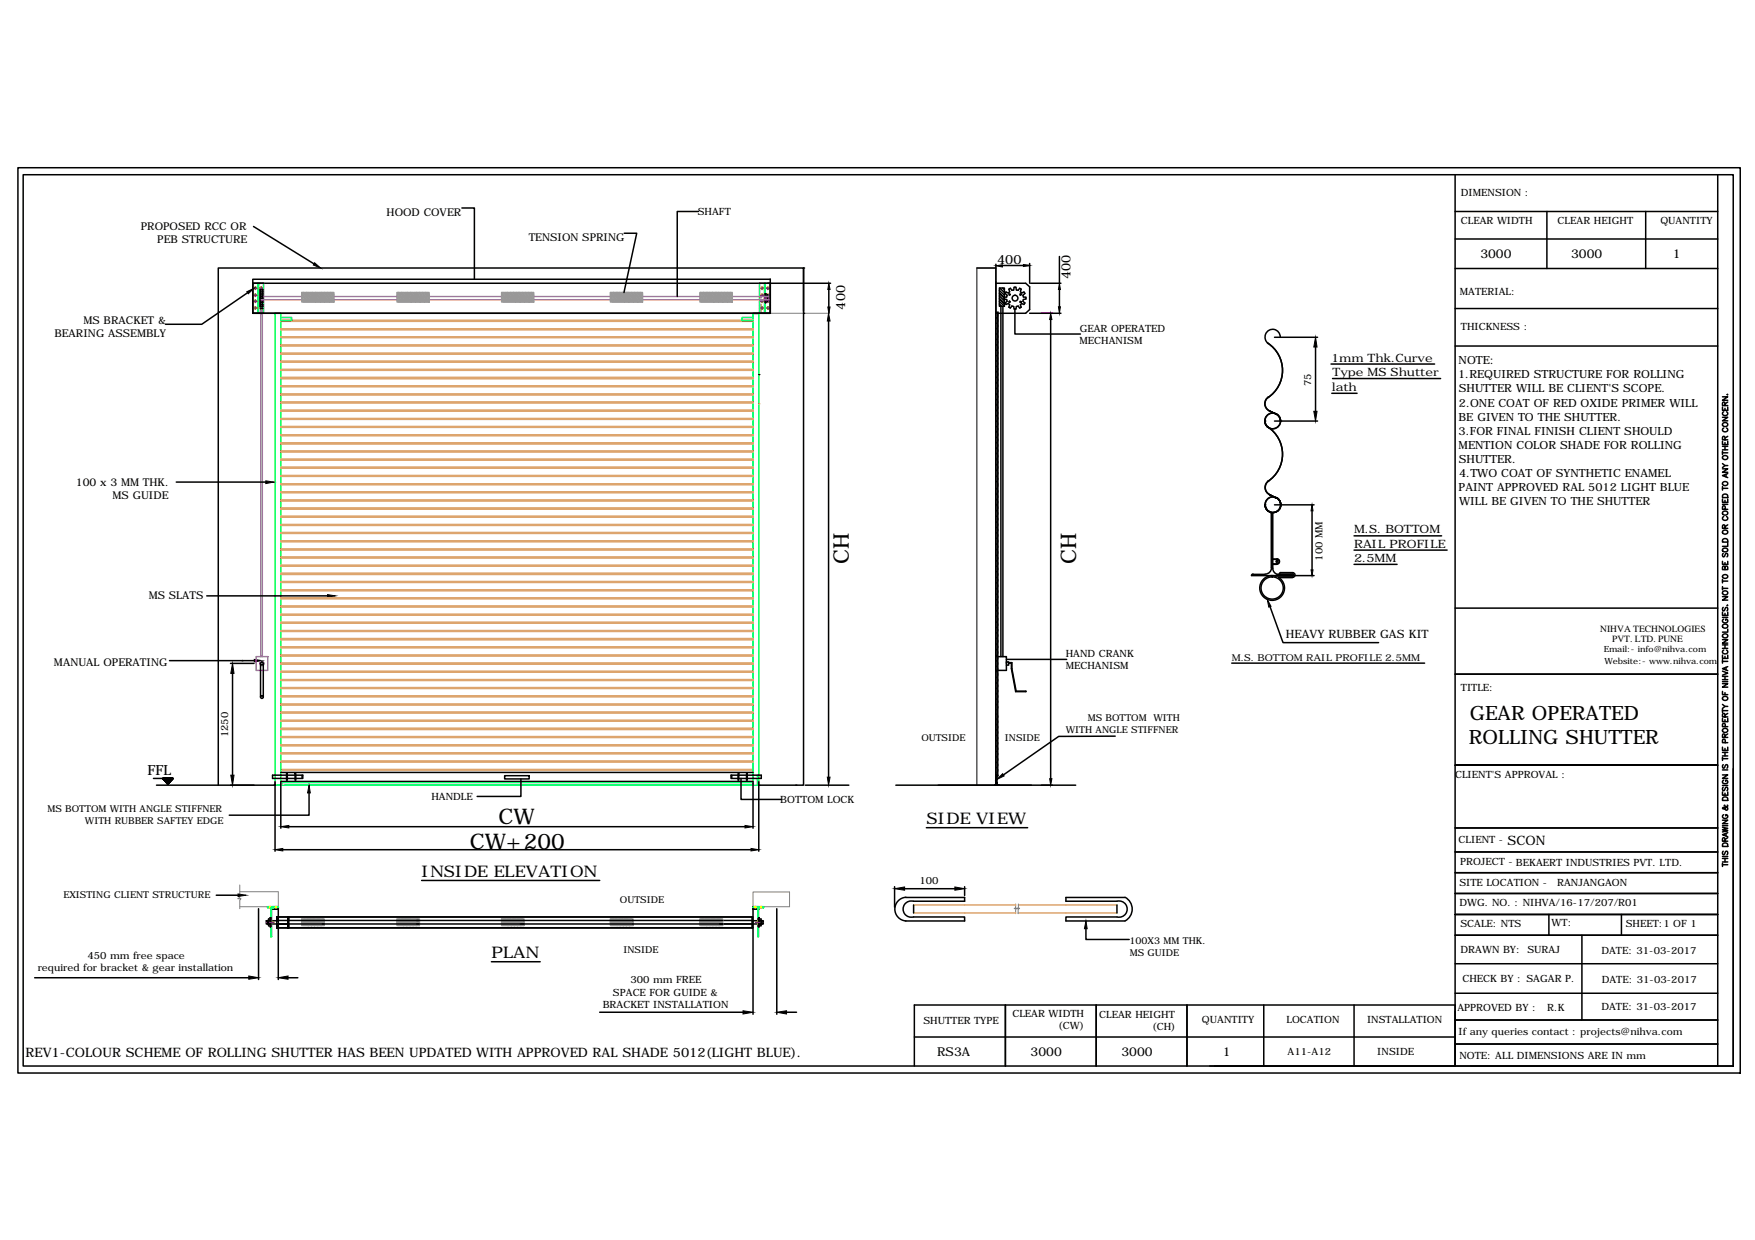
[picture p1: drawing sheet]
<svg xmlns="http://www.w3.org/2000/svg" width="297mm" height="210mm" viewBox="0 0 297 210" stroke-linecap="round" stroke-linejoin="round" font-family="sans-serif">
<!-- layer: 0 -->
<g fill="none" stroke="#dda56e" stroke-width=".25">
<path d="M47.5 59.9h80M47.5 59.8h80M47.5 58.5h80M47.5 58.4h80M47.5 57.1h80M47.5 57h80M47.5 55.8h80M47.5 55.7h80M47.5 54.4h80M47.5 54.3h80M47.5 53h80M47.5 79.2h80"/>
<path d="M47.5 79.1h80M47.5 77.9h80M47.5 77.8h80M47.5 76.5h80M47.5 76.4h80M47.5 75.1h80M47.5 75h80M47.5 73.7h80M47.5 73.6h80M47.5 72.3h80M47.5 72.2h80M47.5 71h80"/>
<path d="M47.5 70.9h80M47.5 69.6h80M47.5 69.5h80M47.5 68.2h80M47.5 68.1h80M47.5 66.8h80M47.5 66.7h80M47.5 65.4h80M47.5 65.3h80M47.5 64.1h80M47.5 63.9h80M47.5 62.7h80"/>
<path d="M47.5 62.6h80M47.5 61.3h80M47.5 61.2h80M128.4 68.4h.1M47.5 100h80M47.5 99.9h80M47.5 98.6h80M47.5 98.5h80M47.5 97.2h80M47.5 97.1h80M47.5 95.8h80M47.5 95.7h80"/>
<path d="M47.5 94.4h80M47.5 94.3h80M47.5 93.1h80M47.5 92.9h80M47.5 91.7h80M47.5 91.6h80M47.5 90.3h80M47.5 90.2h80M47.5 88.9h80M47.5 88.8h80M47.5 87.5h80M47.5 87.4h80"/>
<path d="M47.5 86.2h80M47.5 86h80M47.5 84.8h80M47.5 84.7h80M47.5 83.4h80M47.5 83.3h80M47.5 82h80M47.5 81.9h80M47.5 80.6h80M47.5 80.5h80M47.5 119.3h80M47.5 119.2h80"/>
<path d="M47.5 117.9h80M47.5 117.8h80M47.5 116.5h80M47.5 116.4h80M47.5 115.2h80M47.5 115h80M47.5 113.8h80M47.5 113.7h80M47.5 112.4h80M47.5 112.3h80M47.5 111h80M47.5 110.9h80"/>
<path d="M47.5 109.6h80M47.5 109.5h80M47.5 108.3h80M47.5 108.1h80M47.5 106.9h80M47.5 106.8h80M47.5 105.5h80M47.5 105.4h80M47.5 104.1h80M47.5 104h80M47.5 102.7h80M47.5 102.6h80"/>
<path d="M47.5 101.3h80M47.5 101.2h80M47.5 130.4h80M47.5 130.2h80M47.5 129h80M47.5 128.8h80M47.5 127.6h80M47.5 127.5h80M47.5 126.2h80M47.5 126.1h80M47.5 124.8h80M47.5 124.7h80"/>
<path d="M47.5 123.5h80M47.5 123.3h80M47.5 122.1h80M47.5 121.9h80M47.5 120.7h80M47.5 120.6h80M154.6 154.5h17.3M154.6 153.2h17.3M172.3 154.5h16.7M172.4 153.2h16.6"/>
</g>
<g fill="none" stroke="#0f0" stroke-width=".25">
<path d="M42.8 52.9v.1h.1M42.8 48.2v.1M42.8 48.4v.2M42.8 48.7v.1M42.8 48.9v.2M42.8 49.1v.2M42.8 49.4v.2M42.8 49.6v.2M42.8 49.9v.2M42.8 50.2v.1M42.8 50.4v.2M42.8 50.7v.1"/>
<path d="M42.8 50.9v.2M42.8 51.1v.2M42.8 51.4v.1M42.8 51.6v.2M42.8 51.9v.2M42.8 52.1v.2M42.8 52.4v.2M42.8 52.6v.2M42.9 47.9h-.1v.2M43 53h.2M43 47.9h.2M43.3 53h.1"/>
<path d="M43.3 47.9h.1M43.5 47.9h.4l-.2 .1v4.9l.2 .1h-.4M43.6 47.9v.2M43.6 48.2v.1M43.6 48.4v.2M43.6 48.7v.1M43.6 48.9v.2M43.6 49.1v.2M43.6 49.4v.2M43.6 49.6v.2M43.6 49.9v.2M43.6 50.2v.1"/>
<path d="M43.6 50.4v.2M43.6 50.7v.1M43.6 50.9v.2M43.6 51.1v.2M43.6 51.4v.1M43.6 51.6v.2M43.6 51.9v.2M43.6 52.1v.2M43.6 52.4v.2M43.6 52.6v.2M43.6 52.9v.1M43.7 47.9v5.1"/>
<path d="M43.7 51.2h.1M43.7 51.3h.1M43.7 49.6h.1M43.7 49.8h.1M43.8 49v1.5M43.8 47.9v.2M43.8 48.2v.1M43.8 48.4v.2M43.8 48.7v.1M43.8 48.9v.2M43.8 49.1v.2M43.8 49.4v.2"/>
<path d="M43.8 49.6v.2M43.8 49.9v.2M43.8 50.2v.1M43.8 50.4v.2M43.8 50.7v.1M43.8 50.9v.2M43.8 51.1v.2M43.8 51.4v.1M43.8 51.6v.2M43.8 51.9v.2M43.8 52.1v.2M43.8 52.4v.2"/>
<path d="M43.8 52.6v.2M43.8 52.9v.1M43.8 50.5v1.5h.1v-.2M43.8 50.5v1.5M43.9 49.1l.1 1.4v-1.2l.1 .2v2l-.1 .1v-1.1l-.1 1.3zM43.9 49.1v-.1h-.1v1.5M44 50v1M44 53h.1M44 47.9h.1M44.2 49.9h-.1v1.1h.1M44.2 53h.2M44.2 47.9h.2"/>
<path d="M44.3 50v1M44.5 47.9h.1v.2M44.6 52.9v.1h-.1M44.6 51.5v.3M44.6 48.2v.2M44.6 48.5v.1M44.6 48.7v.2M44.6 49v.1M44.6 49.2v.2M44.6 49.5v.1M44.6 49.7v.2M44.6 50v.2"/>
<path d="M44.6 50.2v.2M44.6 50.4v.2M44.6 50.7v.2M44.6 51v.1M44.6 51.2v.2M44.6 51.9v.2M44.6 52.1v.2M44.6 52.4v.1M44.6 52.6v.2M46.6 53h.9v79.9h-.9zM47.5 53.7h1.8v.6h-1.8M127.5 53.7h-1.9v.6h1.9"/>
<path d="M127.5 53.1h.8M128.6 52.9v.1h.1M128.6 53h1.8M128.6 48.2v.1M128.6 48.4v.2M128.6 48.7v.1M128.6 48.9v.2M128.6 49.1v.2M128.6 49.4v.2M128.6 49.6v.2M128.6 49.9v.2M128.6 50.2v.1"/>
<path d="M128.6 50.4v.2M128.6 50.7v.1M128.6 50.9v.2M128.6 51.1v.2M128.6 51.4v.1M128.6 51.6v.2M128.6 51.9v.2M128.6 52.1v.2M128.6 52.4v.2M128.6 52.6v.2M128.7 47.9h-.1v.2M128.8 47.9h.1"/>
<path d="M129 47.9h.1M129.2 47.9h.2v.2M129.4 48.2v.1M129.4 48.4v.2M129.4 48.7v.1M129.4 48.9v.2M129.4 49.1v.2M129.4 49.4v.2M129.4 49.6v.2M129.4 49.9v.2M129.4 50.2v.1M129.4 50.4v.2"/>
<path d="M129.4 50.7v.1M129.4 50.9v.2M129.4 51.1v.2M129.4 51.4v.1M129.4 51.6v.2M129.4 51.9v.2M129.4 52.1v.2M129.4 52.4v.2M129.4 52.6v.2M129.4 52.9v.1M129.5 47.9h.2M129.5 47.9v.2"/>
<path d="M129.5 48.2v.1M129.5 48.4v.2M129.5 48.7v.1M129.5 48.9v.2M129.5 49.1v.2M129.5 49.4v.2M129.5 49.6v.2M129.5 49.9v.2M129.5 50.2v.1M129.5 50.4v.2M129.5 50.7v.1M129.5 50.9v.2"/>
<path d="M129.5 51.1v.2M129.5 51.4v.1M129.5 51.6v.2M129.5 51.9v.2M129.5 52.1v.2M129.5 52.4v.2M129.5 52.6v.2M129.5 52.9v.1M129.7 47.9h.2M130 47.9h.2M130.2 47.9h.2v.2M130.4 52.9v.1h-.2"/>
<path d="M130.4 48.2v.1M130.4 48.4v.2M130.4 48.7v.1M130.4 48.9v.2M130.4 49.1v.2M130.4 49.4v.2M130.4 49.6v.2M130.4 49.9v.2M130.4 50.2v.1M130.4 50.4v.2M130.4 50.7v.1M130.4 50.9v.2"/>
<path d="M130.4 51.1v.2M130.4 51.4v.1M130.4 51.6v.2M130.4 51.9v.2M130.4 52.1v.2M130.4 52.4v.2M130.4 52.6v.2M127.5 132.9v-79.9h.9v79.9M45.3 153.5h1.8v.2h-1.8zM45.8 153.7v4.9h.2v-4.9M46 153.7h.3M127.5 153.5h1.7v.2h-1.7z"/>
<path d="M128.3 153.7h.1v4.9h-.1zM129.1 153.7h.1"/>
<circle cx="43.2" cy="50" r=".15"/>
<circle cx="43.2" cy="52.1" r=".15"/>
<circle cx="43.2" cy="48.8" r=".15"/>
<circle cx="43.2" cy="51" r=".15"/>
<circle cx="44.2" cy="52.1" r=".15"/>
<circle cx="44.2" cy="48.8" r=".15"/>
<circle cx="129" cy="48.8" r=".15"/>
<circle cx="129" cy="50" r=".15"/>
<circle cx="129" cy="52.1" r=".15"/>
<circle cx="129" cy="51" r=".15"/>
<circle cx="130" cy="48.8" r=".15"/>
<circle cx="130" cy="50" r=".15"/>
<circle cx="130" cy="52.1" r=".15"/>
<circle cx="130" cy="51" r=".15"/>
</g>
<path d="M44.3 52.4v.6h-1.5M128.8 51.5v1.5h1.6" fill="none" stroke="#b88a5c" stroke-width=".25"/>
<path d="M44.1 49.7v1.9M44.2 50.2h86v.5h-1.4M44.2 49.7v1.9M44.2 50.7h86M128.8 51h-.1" fill="none" stroke="#f0f" stroke-width=".25"/>
<path d="M128.7 50.4h.1" fill="none" stroke="#b85c8a" stroke-width=".25"/>
<path d="M46.8 132.9h81.9M48.3 132.9h79.2M127.5 132.5h-79.8v.4M128.2 131.2v1.7" fill="none" stroke="#0ff" stroke-width=".25"/>
<g fill="none" stroke="#000" stroke-width=".25">
<path d="M3 28.4h291.5v153.2h-291.5zM3.9 29.6h289.5v150.9h-289.5zM42.9 38.3l10.2 6.3M78.2 35.2h2.1v12.1M105.6 39.5h2.2l-2.2 10M118.2 35.8h-3.6v14.4M246.3 29.6v150.9h44.4v-150.9M246.3 35.8h44.4M261.8 35.8v9.7M278.5 35.8v9.7M41.9 49.6l-7.8 5.3h-6.1M42.8 47.9h87.6v5.1h-87.6v-5.1h1.8"/>
<path d="M42.8 47.3h87.6v5.7h-87.6zM44.1 49v2.9M44.1 49l.2 .1 .2-.1M44.1 49.4h.4M44.1 49.7h.4M44.1 50.1h.4M44.1 50.5h.4M44.4 49v2.9M44.5 50.9h-.4M44.5 51.2h-.4M44.5 51.5h-.4M44.5 52.3h-.4"/>
<path d="M44.5 51.9l-.2-.1-.2 .1M129.5 49.7h.2v1.6h-.2zM129.5 49.9h.2M129.5 50h.2M129.5 51h.2M129.5 51.1h.2M129.5 50.2h.5M129.5 50.7h.5M129.7 50.2h.3v.6h-.3M129.7 49.9h.2v1.1h-.2M129.9 50.5h.1M129.9 47.9h10.7"/>
<path d="M136 45.4h.1M136 53h.1M136 45.4v7.3M140.2 54.3v77.3M140.3 49v4M165.3 45.4h3.3M168.6 47.9h5l.7 .6v3.9l-.7 .6h-5zM168.6 44.7v3.2M169.1 48.8h.9v3h-.9zM169.1 49.6l.9 .8-.8-.7M169.1 50.6l.9 .8-.8-.8M169.1 49.2l.9 .8"/>
<path d="M169.1 50.1l.9 .8M169.1 51l.9 .8M169.1 51.5l.4 .3M169.2 48.8l.8 .7M169.4 51.8v59.4M169.7 48.8l.3 .3M169.7 51.8v59.4M169.8 44.9h4.5M170.1 51.3l.2 .2M170.3 51.5l.4-.1 .2 .2-.1 .4M170.7 52l.3 .1M170.8 49l.1 .4-.2 .2-.4-.2-.2 .3 .4 .3-.1 .3h-.4v.3l.4 .1 .1 .3-.4 .3"/>
<path d="M170.8 49.8l.2 .1-.2 .1zM171 48.8l-.3 .2M171 48.8l.3 .3h.3v-.5h.3l.1 .5h.3l.3-.3 .2 .2-.1 .4 .2 .2 .4-.2 .2 .3M171.8 52.4v4.1h11.1M172.6 51l.2 .1-.1 .1zM173.3 51.5l-.4-.1-.2 .2 .1 .4-.2 .1-.3-.3-.3 .1-.1 .4h-.3v-.4l-.3-.1-.3 .3M173.5 51.3l-.2 .2M173.5 49.7l-.4 .3 .1 .3h.4M173.6 50.3v.3M173.6 50.6l-.4 .1-.1 .3 .4 .3M174.3 53h5.3M174.3 44.6v3.3"/>
<path d="M174.4 47.9h5.2M177.8 54.1v77.7M179.3 43.4v4.5M179.3 49v2.9M214.6 58.1a5.5 5.5 0 0 1 0 9.2M215.7 57.1h7.3M216.7 57.1a1.31 1.31 0 0 0-1.9-1.2 1.31 1.31 0 0 0-.1 2.3M222.7 58.7v10.9M246.3 45.5h44.4M246.3 40.5h44.4M246.3 52.2h44.4M246.3 58.6h44.4"/>
<path d="M128.4 63.4h.1M214.1 71.3h.1M214.6 72.3a5.5 5.5 0 0 1 0 9.2M214.7 67.2a1.35 1.35 0 0 0 .2 2.3M214.8 67.2a1.33 1.33 0 0 0-.7 1.2 1.33 1.33 0 0 0 .7 1.1M215.7 71.3h7.3M216.1 70.2l-1.3-.7 1.3 .6a1.33 1.33 0 0 1-.1 2.3 1.33 1.33 0 0 1-1.9-1.1M216.7 71.3a1.31 1.31 0 0 0-1.9-1.2 1.31 1.31 0 0 0-.1 2.2M216.7 71.3a1.33 1.33 0 0 0-2-1.2 1.33 1.33 0 0 0 0 2.3M216.7 71.3h.1M225.3 61.6h17.5M225.4 66.6h4.3"/>
<path d="M225.5 64.1h18.3M291.5 79.4h.9l-.9 .6h.9M291.5 74.7v.6h.9v-.6M291.5 70.6h.9l-.9 .6h.9M291.5 68.9v.6h.9v-.6M291.5 67.2h.9l-.9 .6h.9M291.5 76.4v.5M291.5 78.5l.5 .3M291.5 76.7h.9M291.5 76.1h.9M291.5 75.6h.9M291.6 77.3a.42 .42 0 0 1 .6-.2 .42 .42 0 0 1 .1 .6 .43 .43 0 0 1-.5 .1 .43 .43 0 0 1-.2-.5z"/>
<path d="M291.6 71.7a.42 .42 0 0 1 .6-.2 .42 .42 0 0 1 .1 .6 .43 .43 0 0 1-.5 .1 .43 .43 0 0 1-.2-.5zM291.7 72.5a.33 .33 0 0 0-.2 .3 .33 .33 0 0 0 .4 .3h.2a.33 .33 0 0 0 .3-.3 .33 .33 0 0 0-.2-.3M291.7 69.7a.33 .33 0 0 0-.2 .4 .33 .33 0 0 0 .4 .2h.2a.33 .33 0 0 0 .3-.2 .33 .33 0 0 0-.2-.4M292 74.5l-.1-.6h-.3l-.1 .6h.9M292 68.7l-.1-.6h-.3l-.1 .6h.9M292 69.1v.4M292 74.9v.4M292 75.6v.5M292.4 66.7v.1zM292.4 78.8h-.4l-.5 .3M292.4 73.9l-.4 .3M292.4 68.1l-.4 .3"/>
<path d="M29.8 81.6h15.2M211.8 97.4h10.6M212 97.2h2.1M212.1 97.2l-.3 .2M214.1 85.5h.1M214.7 81.4a1.35 1.35 0 0 0 .2 2.3M214.8 81.3a1.33 1.33 0 0 0-.7 1.3 1.33 1.33 0 0 0 .8 1.1l1.2 .7-1.3-.7M215.1 86.7l.1 .2M215.2 86.9v9.2M215.2 96.1a1.08 1.08 0 0 1-1.1 1.1M215.4 86.8v9.4M215.4 94.6h.7"/>
<path d="M215.4 94.7h.7M215.4 95.5h.7M215.4 95.4h.7M215.4 96.2a1.08 1.08 0 0 0 .8 1M215.7 85.5h6.7M215.8 97.5h3M215.9 97.5a2.1 2.1 0 0 0-2.7 2.4 2.1 2.1 0 0 0 3.3 1.4 2.1 2.1 0 0 0-.1-3.6M216.1 94.6a.44 .44 0 0 1 .5 .4 .44 .44 0 0 1-.5 .5M216.1 94.6a.4 .4 0 0 1 .4 .4 .4 .4 0 0 1-.4 .4M216.1 97.2h2.4M216.2 84.3a1.33 1.33 0 0 1-.1 2.3 1.33 1.33 0 0 1-2-1.2M216.4 97.8h2.4"/>
<path d="M216.5 97.2h2.3M216.7 96.9h2.1M216.7 85.4a1.31 1.31 0 0 0-1.9-1.1 1.31 1.31 0 0 0-.1 2.2M216.8 96.9l-.3 .3M216.8 85.4a1.33 1.33 0 0 0-2-1.1 1.33 1.33 0 0 0 0 2.3M218.5 97.2l.2 .2M218.8 97.1l.2 .2-.2 .2M218.8 96.9a.4 .4 0 0 1 .4 .4 .4 .4 0 0 1-.4 .4M222.1 86.5v10M229.2 95.5h7.3M229.2 90.7h14.8M229.2 93.1h15.7"/>
<path d="M291.5 95v.5h.9v-.5M291.5 84.5v.5h.9v-.5M291.5 82.4v.6M291.5 98.1v.6M291.5 99.3v.6M291.5 99.6h.9M291.5 98.4h.9M291.5 85.4h.9M291.5 82.7h.9M291.6 91.3a.5 .5 0 0 1 .8 .2v.3h-.9zM291.6 89.9a.42 .42 0 0 1 .6-.2 .42 .42 0 0 1 .1 .6 .43 .43 0 0 1-.5 .1 .43 .43 0 0 1-.2-.5zM291.6 86.7a.42 .42 0 0 1 .6-.2 .42 .42 0 0 1 .1 .6 .43 .43 0 0 1-.5 .1 .43 .43 0 0 1-.2-.5z"/>
<path d="M291.6 81.7a.42 .42 0 0 1 .6-.2 .42 .42 0 0 1 .1 .6 .43 .43 0 0 1-.5 .1 .43 .43 0 0 1-.2-.5zM291.7 97.4a.43 .43 0 0 1 .5-.1 .43 .43 0 0 1 .2 .4 .41 .41 0 0 1-.6 .2 .41 .41 0 0 1-.1-.5zM291.7 93.7l-.2 .2 .2 .4 .2-.1 .3-.5 .2 .2-.1 .4M291.7 92.9a.43 .43 0 0 1 .5-.1 .43 .43 0 0 1 .2 .5 .45 .45 0 0 1-.6 .1 .45 .45 0 0 1-.2-.5zM291.7 83.7l.2-.1 .4 .1 .1 .5h-.9zM291.7 87.4a.33 .33 0 0 0-.2 .4 .33 .33 0 0 0 .4 .3h.2a.33 .33 0 0 0 .3-.3 .33 .33 0 0 0-.2-.4M292 96l.1-.2 .2 .1 .1 .1v.4h-.9l.1-.5h.3l.1 .5M292 89.4l-.1-.5h-.3l-.1 .5h.9M292 84.7v.3M292 95.2v.3M292 86.2v-.5h-.4l-.1 .5h.9M292.1 80.3v.4"/>
<path d="M292.4 92v.5h-.9M292.4 80.2l-.9 .3 .9 .3M292.4 88.8l-.4 .3M28.7 111.8h14.3M35 100.9h20.4M39 112.3h4M39.4 114v17.2M41 111.8h.1M44.1 112.3v5.7M44.6 112.3v5.7M168.6 111.2h1.7v2.3h-1.7M170.3 112.3v-.3h.4v.6h-.4"/>
<path d="M170.3 111.6h10.2M170.7 112.2h.6v1l.7 3.8 1.6 .1h-1.7l-.7-3.9v-.9h-.5M208.5 112.3h32.6M215 102.7l2.2 6.1h16.1M246.3 114.1h44.4M246.3 102.9h44.4M291.5 117v.6h.9M291.5 115.7h.9l-.9 .6h.9M291.5 113.6l.9 .3-.9 .4M291.5 110.9v.5h.9v-.5M291.5 108.3h.9l-.9 .6h.9M291.5 103.6v.6h.9v-.6"/>
<path d="M291.5 101h.9l-.9 .6h.9M291.5 111.7v.6M291.5 119.2l.5 .4M291.5 115.4h.9M291.5 115h.9M291.5 114.5h.9M291.5 112h.9M291.5 109.8h.9M291.5 109.2h.9M291.5 104.5h.9M291.6 118.1a.42 .42 0 0 1 .6-.2 .42 .42 0 0 1 .1 .6 .43 .43 0 0 1-.5 0 .43 .43 0 0 1-.2-.4zM291.6 107.5a.42 .42 0 0 1 .6-.2 .42 .42 0 0 1 .1 .6 .43 .43 0 0 1-.5 .1 .43 .43 0 0 1-.2-.5z"/>
<path d="M291.6 105.8a.42 .42 0 0 1 .6-.1 .42 .42 0 0 1 .1 .5 .43 .43 0 0 1-.5 .1 .43 .43 0 0 1-.2-.5zM291.6 100.2a.42 .42 0 0 1 .6-.2 .42 .42 0 0 1 .1 .6 .43 .43 0 0 1-.5 .1 .43 .43 0 0 1-.2-.5zM291.7 102.8l-.2 .2 .2 .4 .2-.1 .3-.5 .2 .2-.1 .4M291.7 110.1a.33 .33 0 0 0-.2 .3 .33 .33 0 0 0 .4 .3h.2a.33 .33 0 0 0 .3-.3 .33 .33 0 0 0-.2-.3M291.7 104.8a.33 .33 0 0 0-.2 .4 .33 .33 0 0 0 .4 .2h.2a.32 .32 0 0 0 .3-.3 .32 .32 0 0 0-.3-.3v.2M292 103.8v.4M292 109.2v.6M292 111.1v.3M292 114.5v.5M292 117.2v.4M292.1 113v.4M292.4 102.4v.1z"/>
<path d="M292.4 119.6h-.4l-.5 .3M292.4 112.8l-.9 .4 .9 .3M292.4 106.5v.5h-.9M26 131.8h1.5M26.5 132.9h20.1M27.5 131.8h.1M27.5 131.8h1.8l-.2 .1 .1-.1-.1 .1M27.5 131.8l.9 .9 .9-.9M27.6 131.9l.1-.1v.1M27.7 132l.1-.2-.1 .2M27.8 131.8l-.1 .1M27.8 132v-.2v.2"/>
<path d="M27.8 131.8v.2zM27.8 132.1l.2-.3-.2 .3M27.9 131.8l-.1 .3zM27.9 132.1l.1-.3-.1 .3M27.9 132.2l.2-.4-.2 .4M28 131.8l-.1 .4zM28 132.3l.2-.5-.1 .5 .1-.5-.1 .5M28.1 131.8l-.1 .4M28.1 132.4l.2-.6-.2 .6M28.2 132.5l.2-.7-.2 .7M28.3 132.6l.2-.8-.2 .8M28.3 132.7l.3-.9-.3 .9"/>
<path d="M28.3 131.8l-.2 .6M28.4 131.8l-.2 .7zM28.4 132.7l.3-.9-.2 .9M28.5 132.6l.2-.8-.2 .8M28.5 131.8l-.2 .8zM28.5 132.6l.3-.8-.2 .8M28.6 132.5l.2-.7-.2 .7M28.6 131.8l-.2 .9zM28.6 131.8l-.2 .9M28.6 132.4l.3-.6-.3 .7M28.7 131.8l-.3 .9zM28.8 132.2l.2-.4-.1 .4"/>
<path d="M28.9 132.2l.1-.4-.1 .4M28.9 131.8l-.2 .6M28.9 132.1l.2-.3-.1 .3M29 132.1l.1-.3-.1 .3M29 132l.1-.2-.1 .2M29.1 132v-.2v.2M29.1 132l.1-.2-.1 .2M36.9 132.9v-87.5h99.1v87.5h-7.6M46.4 132.8h.1M46.6 132.4v11.7M47.5 132.4v7.8M47.5 130.8h80"/>
<path d="M47.5 132.3h80M48.5 131h.1v1.1h-.1zM48.5 131.2h-2.4v.6h2.4M48.6 131.8h1.3M48.6 131.2h1.3M48.9 139.9h77.2M49.9 131h.2v1.1h-.2zM50.1 131.2h1.2v.6h-1.2M51.3 131.2h-.2v.6M52.3 134.2v3.8h-13.5M85.4 131.3h4.2v.6h-4.2zM88.2 131.9v2.9h-7.4"/>
<path d="M123.7 131.2h.2v.6M124.9 131.2h-1.2v.6h1.2M124.9 131h.1v1.1h-.1zM125 131.8h1.4M125 131.2h1.4M125.4 131.8v3.5h6.8M126.4 131h.1v1.1h-.1zM126.5 131.2h2.3v.6h-2.3M127.5 132.4v7.8M128.4 132.4v11.7M134.7 132.9h.1M136.3 132.9h7.4"/>
<path d="M151.6 132.9h30.5M168.7 132.9h-.4M168.7 132.5l.1 .4h.3M168.8 131.3l-.1 .2v1.4M168.8 131.3v-.1l-.2 .1 .2-.2 .1 .2-.2 .3v1.3M188.8 124.6l-9.6 .1-9.4 6.5M290.7 129.5h-44.4h44.4M291.5 138.8h.9l-.9 .6h.9M291.5 134.1v.5h.9v-.5M291.5 131.2h.9l-.9 .6h.9M291.5 126.5v.5h.9v-.5M291.5 121.6v.6h.9v-.6"/>
<path d="M291.5 120v.6M291.5 128.2v.5M291.5 139.8h.9M291.5 133h.9M291.5 130.3h.9M291.5 128.4h.9M291.5 128h.9M291.5 127.4h.9M291.5 120.3h.9M291.6 135.1a.5 .5 0 0 1 .8 .1v.3h-.9zM291.7 133.3l-.2 .2 .2 .3h.2l.3-.5 .2 .2-.1 .3M291.7 129.4l-.2 .3 .2 .3 .2-.1 .3-.5 .2 .3-.1 .3"/>
<path d="M291.7 123.4a.43 .43 0 0 1 .5-.1 .43 .43 0 0 1 .2 .5 .42 .42 0 0 1-.6 .2 .42 .42 0 0 1-.1-.6zM291.7 137.9a.33 .33 0 0 0-.2 .4 .33 .33 0 0 0 .4 .2h.2a.32 .32 0 0 0 .3-.3 .32 .32 0 0 0-.3-.3v.2M291.7 132.1a.3 .3 0 0 0-.2 .3 .3 .3 0 0 0 .4 .3h.2a.3 .3 0 0 0 .3-.3 .3 .3 0 0 0-.3-.3v.2M291.9 136.3l-.1 .1a.53 .53 0 0 1 .5 .7h-.2l-.4-.4-.2 .1 .2 .1h.2l.5-.4-.1-.2M292 124.8l-.1-.5h-.3l-.1 .5h.9M292 121.4l-.1-.6h-.3l-.1 .6h.9M292 121.8v.4M292 126.7v.3M292 127.4v.6M292 134.3v.3M292 125.7v-.5h-.4l-.1 .5h.9M292 123v-.5h-.4l-.1 .5h.9"/>
<path d="M292.4 124.2l-.4 .3M292.4 120.8l-.4 .3M293.4 130.1v50.4h-44.5M36.6 151.5h3.7M43.8 153.8v12M45.3 153.5h1.8v.2M45.3 156.4h.5M45.3 156.2h.2M45.7 155.3h.1v1.6h-.1zM45.7 155.8h-.4v.6h.4M45.7 155.6h-.2v1.1h.2M45.7 155.5h.1"/>
<path d="M45.7 155.6h.1M45.7 156.6h.1M45.7 156.8h.1M46.8 155.2h80.6v1.9h-80.6zM46.8 155.2h.1M46.8 155.2h80.6M46.9 155.2l-.1 .1M46.9 156.4l-.1 .1M46.9 156.4l-.1 .2M47 155.3h-.2M47 155.5l-.2 .1M47 155.7l-.2 .1"/>
<path d="M47 155.8h.1M47 156.5l-.2 .1M47 156.7l-.2 .1M47 157l-.2 .1 .2-.2-.2 .1h80.6M47 155.9h-1.9v.5h3.7M47 156.4h1.8M47 155.3l-.2 .1M47 155.3l-.2 .2M47 155.5l-.2 .2M47 155.6l-.2 .1M47 155.7l-.1 .1M47 155.8h-.1"/>
<path d="M47 156.6l-.2 .1M47 156.8l-.2 .1M47 156.8l-.2 .2M47 157l-.1 .1M47 155.2v.6M47 156.5v.6M47.1 155.2v.6M47.1 156.5v.6M47.1 153.9h-1v-.4h1v12.3M47.1 153.6h-.9v.2h.9M47.9 143.8h79.2M48.7 155.2h.1"/>
<path d="M48.7 157.1l.1-.1-.1 .1M48.7 156.4h-1.9M48.7 155.3l.1-.1v1.9M48.7 155.2v1.9M48.8 156.4l-.1 .1 .1-.1M48.8 155.2l-.1 .1M48.8 155.3l-.1 .1M48.8 155.5l-.1 .1M48.8 155.7l-.1 .2 .1-.2-.1 .1h-1.9M48.8 156.6l-.1 .1M48.8 156.8l-.1 .1M48.8 156.4h73.5h-.4"/>
<path d="M48.8 155.8l-.1 .1h.1M48.8 155.3l-.1 .2M48.8 155.4l-.1 .2M48.8 155.6l-.1 .1M48.8 155.6l-.1 .2M48.8 156.4l-.1 .2M48.8 156.5l-.1 .1M48.8 156.7l-.1 .1M48.8 156.8l-.1 .2M48.8 156.9l-.1 .1M48.8 157v.1M71.4 149h30.1"/>
<path d="M127.3 155.9h1.9v.5h-6.9h5M127.3 155.2v1.9M127.4 155.8l-78.6 .1M127.5 153.9h.9v-.4h-.9v18.2M127.5 153.6h.8v.2h-.8M128.4 155.3h.1v1.6h-.1zM128.4 156.4h.5M128.4 155.5h.1M128.4 155.6h.1M128.4 156.6h.1M128.4 156.8h.1M128.4 155.9h.5"/>
<path d="M128.5 155.8h.4v.6h-.4M128.5 155.6h.3v1.1h-.3M128.8 156.2h.1M129.2 153.5h-1.7v.2M131.5 153.8v17.9M151.4 150.1v3.5M153.1 150.4h8.5M153.3 151.9h10v.7h-8.7M153.3 151.9a2.01 2.01 0 0 0-1.8 2 2.01 2.01 0 0 0 1.8 2M154.6 152.6a1.38 1.38 0 0 0-1.7 1.3 1.38 1.38 0 0 0 1.7 1.3h8.7v.7h-10M154.6 153.2v1.3M156.8 140.1h17.1"/>
<path d="M163.3 150.1v1.5M180.4 151.9h10a2.26 2.26 0 0 1 0 4h-10v-.7h8.6a1.38 1.38 0 0 0 1.8-1.3 1.38 1.38 0 0 0-1.8-1.3h-8.6zM183.8 157.2v1.8h7.3M189 153.2v1.3M246.3 140.2h44.4M246.3 144.2h44.4M246.3 147.7h44.4M246.3 151.2h44.4M246.3 158.3h44.4M262.2 154.8v3.5M267.7 158.3v14.4M274.4 154.8v3.5"/>
<path d="M290.7 154.8h-44.4h44.4M291.5 140l.9 .2-.9 .2 .9 .2-.9 .2M291.5 146.4h.9M291.5 146.1v.6M291.5 145.9h.9M291.5 145.3h.9M291.5 145h.9M291.6 142.9a.5 .5 0 0 1 .8 .1v.3h-.9zM291.7 144.1l-.2 .2 .2 .4 .2-.1 .3-.5 .2 .2-.1 .4M292 142.4l-.1-.5-.3-.1-.1 .6h.9M292 145.3v.6M292.1 141.1v.4"/>
<path d="M292.4 141l-.9 .3 .9 .3M292.4 141.8l-.4 .3M5.9 165.5h36.2M48.8 165.5h1.6M83.2 162.8h8.2M101.5 171.4h24.3M133.1 171.4h1.7M154.8 175.5h91.5M170.2 170.1v10.4M185.5 170.1v10.4M200.9 170.1v10.4M213.9 170.1v10.4"/>
<path d="M229.2 170.1v10.4M246.3 171.2v9.3h-40.7M246.3 172.7h44.4M246.3 163.1h44.4M246.3 176.7h44.4M246.3 168.1h44.4M154.8 180.5v-10.4h91.5v10.4h-41.5"/>
<circle cx="170.9" cy="51.1" r=".11"/>
<circle cx="171.8" cy="50.5" r=".49"/>
<circle cx="172.7" cy="49.9" r=".12"/>
<circle cx="215.3" cy="99.5" r="1.88"/>
<circle cx="216.1" cy="95" r=".15"/>
<circle cx="44.3" cy="112.3" r=".23"/>
<circle cx="44.3" cy="118" r=".23"/>
</g>
<!-- layer: labeling -->
<g fill="none" stroke="#b85cb8" stroke-width=".25">
<path d="M44.1 51.8v59.4M44.4 51.9v59.3M43.3 111.2h2v2.3h-2z"/>
<circle cx="44.3" cy="112.3" r=".36"/>
</g>
<!-- layer: 0 -->
<g fill="#000" stroke="#000" stroke-width=".17">
<path d="M41.8 49.4l1.2-.6-1 .9zM53.2 44.5l1.1 .9-1.3-.5zM140.2 53l.3 1.3h-.5zM140.3 47.9l.2 1.1h-.4zM140.1 52h.4l-.2 1zM168.6 45l1.1-.2v.4zM173.2 44.8l1.1 .1-1.1 .2zM177.8 53l.2 1.1h-.3zM179.1 51.9h.4l-.2 1.1zM179.3 47.9l.2 1.1h-.4zM222.7 57.1l.2 1.6h-.5zM222.4 69.6h.5l-.2 1.7z"/>
<path d="M45 81.4l1.3 .2-1.3 .3zM222.1 85.5l.1 1h-.3zM221.9 96.5h.3l-.1 .9zM39.4 112.3l.2 1.7h-.5zM43 111.6l1.4 .2-1.4 .2zM55.4 100.7l1.4 .2-1.4 .2zM214.5 101.5l.6 1.1-.4 .2zM39.1 131.2h.5l-.2 1.7zM47.5 139.9l1.4-.2v.5zM52.3 132.9l.2 1.3h-.4zM126.1 139.7l1.4 .2-1.4 .3zM140 131.6h.5l-.3 1.3z"/>
<path d="M168.7 131.9l1-.9 .3 .3zM177.7 131.8h.3l-.2 1.1zM40.3 151.3l1.3 .2-1.3 .3zM46.6 143.8l1.3-.2v.4zM127.1 143.6l1.3 .2-1.3 .2zM151.4 150.4l1.7-.3v.6zM161.6 150.1l1.7 .3-1.7 .3zM183.8 155.9l.2 1.3h-.5zM42.1 165.2l1.7 .3-1.7 .3zM47.1 165.5l1.7-.3v.6zM125.8 171.1l1.7 .3-1.7 .2zM131.5 171.4l1.6-.3v.5z"/>
</g>
<!-- layer: hatch -->
<path d="M129.7 53h10.5M165.3 45.4h3.3M40.6 149.8v2.1l-.4 .2h.6l-.2 .3v1.4M40.6 150.9h6.5M47.1 151v2.5h-6.5M127.5 151h6.1v2.5h-6.1zM171.9 153v.6l-.3 .2 .5-.1-.2 .3v.7M172.4 153v.6l-.3 .2 .5-.1-.3 .3v.7" fill="none" stroke="#808080" stroke-width=".17"/>
<!-- layer: 0 -->
<g fill="none" stroke="#f00" stroke-width=".25">
<path d="M43 48.8h.5M43 50h.5M43 52.1h.5M43 51h.5M43.2 48.6v.4M43.2 49.8v.4M43.2 50.8v.4M43.2 51.9v.5M44 48.8h.4M44 52.1h.4M44.2 48.6v.4M44.2 51.9v.5"/>
<path d="M128.8 48.8h.4M128.8 50h.4M128.8 52.1h.4M128.8 51h.4M129 48.6v.4M129 49.8v.4M129 50.8v.4M129 51.9v.5M129.4 50.5h.8M129.5 49.9h.2M129.5 51h.2M129.7 48.8h.5"/>
<path d="M129.7 50h.5M129.7 52.1h.5M129.7 51h.5M129.9 48.6v.4M129.9 49.8v.4M129.9 50.8v.4M129.9 51.9v.5M45.2 156.2h1.2M45.6 155.6h.3M45.7 156.7h.2M45.7 153.4v.3M46.7 153.4v.3"/>
<path d="M127.8 153.4v.3M127.9 156.2h1.2M128.3 155.6h.3M128.3 156.7h.3M128.8 153.4v.3"/>
</g>
<path d="M45.7 153.5v.2M45.8 153.5v.2M45.8 156.4h.2M45.8 155.9h.2M46.6 153.5v.2M46.8 153.5v.2M127.8 153.5v.2M127.9 153.5v.2M128.3 156.4h.1M128.3 155.9h.1M128.8 153.5v.2M128.9 153.5v.2" fill="none" stroke="#ff0" stroke-width=".25"/>
<g fill="#0f0" stroke="#0f0" stroke-width=".17">
<path d="M43.7 51h.1z"/>
<path d="M43.7 49l.1 .9zM43.7 49l.1 .9z"/>
<path d="M43.7 49.9l.1 .1zM43.7 49.9l.1 .1z"/>
<path d="M43.8 50v.5zM43.8 50v.5z"/>
<path d="M43.8 50.5v.5zM43.8 50.5v.5z"/>
<path d="M43.7 51l.1 1zM43.7 51l.1 1z"/>
</g>
<!-- layer: Guides -->
<path d="M168.6 52.8v80.1M168.9 52.8v78.5" fill="none" stroke="#000" stroke-width=".3"/>
<!-- layer: strips -->
<g fill="none" stroke="#000" stroke-width=".17">
<path d="M168.7 53.8l.2 .5-.2 .4 .2 .3v.3l-.2 .3M168.7 55.7l.2 .4-.2 .4 .2 .3v.4l-.2 .2M168.7 57.5l.2 .4-.2 .5M168.7 58.4l.2 .5-.2 .4 .2 .3v.3l-.2 .3M168.7 52.9l.2 .4-.2 .5M168.7 64.8l.2 .5-.2 .4M168.7 65.8l.2 .4-.2 .5M168.7 66.7l.2 .5-.2 .4 .2 .5-.2 .4 .2 .3v.4l-.2 .3 .2 .4-.2 .5M168.7 70.4l.2 .4-.2 .5 .2 .3v.3l-.2 .3M168.7 72.2l.2 .5-.2 .4 .2 .3v.4l-.2 .2M168.7 74l.2 .5-.2 .4 .2 .3v.4l-.2 .3M168.7 75.8l.2 .5-.2 .4 .2 .4v.3l-.2 .3"/>
<path d="M168.7 77.8l.2 .4-.2 .5M168.7 78.7l.2 .4-.2 .5M168.7 60.2l.2 .5-.2 .4 .2 .3v.3l-.2 .3M168.7 62l.2 .5-.2 .4 .2 .3v.3l-.2 .3M168.7 63.9l.2 .4-.2 .5M168.7 79.6l.2 .5-.2 .5M168.7 80.6l.2 .5-.2 .4 .2 .4v.4l-.2 .4M168.7 97.8l.2 .4-.2 .5 .2 .5-.2 .4M168.7 99.7l.2 .4-.2 .5M168.7 95.9l.2 .4-.2 .5 .2 .4-.2 .5M168.7 94l.2 .5-.2 .4 .2 .3v.4l-.2 .2M168.7 89.3l.2 .5-.2 .4 .2 .3v.3l-.2 .3"/>
<path d="M168.7 84.6l.2 .4-.2 .5 .2 .4-.2 .5M168.7 86.5l.2 .4-.2 .5M168.7 82.7l.2 .5-.2 .4 .2 .3v.4l-.2 .2M168.7 93l.2 .5-.2 .5M168.7 91.1l.2 .5-.2 .5 .2 .4-.2 .5M168.7 87.4l.2 .5-.2 .5 .2 .4-.2 .5M168.7 112.8l.2 .4-.2 .5 .2 .5-.2 .5M168.7 114.7l.2 .5-.2 .4M168.7 115.6l.2 .5-.2 .4 .2 .3v.3l-.2 .3M168.7 117.5l.2 .4-.2 .5 .2 .2v.4l-.2 .2M168.7 119.3l.2 .4-.2 .5M168.7 111l.2 .4-.2 .5 .2 .2v.4l-.2 .3"/>
<path d="M168.7 109.1l.2 .4-.2 .5 .2 .5-.2 .4M168.7 106.2l.2 .5-.2 .4 .2 .3v.3l-.2 .3M168.7 100.6l.2 .5-.2 .4 .2 .3v.3l-.2 .3M168.7 108.1l.2 .4-.2 .5M168.7 104.3l.2 .5-.2 .5 .2 .5-.2 .4M168.7 102.4l.2 .5-.2 .5 .2 .5-.2 .4M168.7 129.1l.2 .4-.2 .4 .2 .3v.4l-.2 .2M168.7 128.1l.2 .5-.2 .4M168.7 126.3l.2 .5-.2 .4 .2 .3v.3l-.2 .3M168.7 120.8l.2 .5-.2 .4 .2 .3v.4l-.2 .2M168.7 122.7l.2 .4-.2 .5 .2 .2v.4l-.2 .2M168.7 124.5l.2 .4-.2 .5 .2 .3v.3l-.2 .3"/>
</g>
<!-- layer: bracket -->
<path d="M168.6 47.6v5.2" fill="none" stroke="#000" stroke-width=".17"/>
<!-- layer: hatch -->
<path d="M165.3 45.4v87.5M168.6 45.4v87.5" fill="none" stroke="#000" stroke-width=".17"/>
<!-- layer: Dimension -->
<path d="M176.3 53h1.8" fill="none" stroke="#f0f" stroke-width=".25"/>
<!-- layer: 0 -->
<g fill="none" stroke="#989898" stroke-width=".25">
<path d="M51.1 49.5h5.4v1.6h-5.4zM51.1 49.5l1.8 1.6M51.1 49.7l1.6 1.4M51.1 49.9l1.3 1.2M51.1 50.2l1.1 .9M51.1 50.4l.8 .7M51.1 50.6l.6 .5M51.1 50.8l.3 .3M51.3 49.5l1.9 1.6M51.8 49.5l1.9 1.6M52.1 49.5l1.9 1.6M52.6 49.5l1.9 1.6"/>
<path d="M52.9 49.5l1.8 1.6M53.4 49.5l1.8 1.6M53.5 51.1l-1.9-1.6 1.9 1.6M53.6 49.5l1.9 1.6M54.1 49.5l1.9 1.6M54.2 51.1l-1.8-1.6 1.8 1.6M54.4 49.5l1.8 1.6M54.6 49.5l1.9 1.6M54.9 49.5l1.6 1.4M55 51.1l-1.9-1.6 1.9 1.6M55.1 49.5l1.4 1.2M55.4 49.5l1.1 .9"/>
<path d="M55.7 49.5l.8 .7M55.7 51.1l-1.8-1.6 1.8 1.6M56.2 49.5l.3 .3M56.2 49.8l-.3-.3 .6 .5M67.2 49.5h5.4v1.6h-5.4zM67.2 49.5l1.9 1.6M67.2 49.7l1.6 1.4M67.2 49.9l1.4 1.2M67.2 50.2l1.1 .9M67.2 50.4l.9 .7M67.2 50.6l.6 .5M67.2 50.8l.3 .3"/>
<path d="M67.5 49.5l1.8 1.6M68 49.5l1.8 1.6M68.2 49.5l1.9 1.6M68.7 49.5l1.9 1.6M69 49.5l1.9 1.6M69.5 49.5l1.9 1.6M69.6 51.1l-1.9-1.6 1.9 1.6M69.8 49.5l1.8 1.6M70.3 49.5l1.8 1.6M70.3 51.1l-1.8-1.6 1.8 1.6M70.5 49.5l1.9 1.6M70.8 49.5l1.8 1.6"/>
<path d="M71 49.5l1.6 1.4M71.1 51.1l-1.9-1.6 1.9 1.6M71.3 49.5l1.3 1.2M71.5 49.5l1.1 .9M71.8 49.5l.8 .7M71.9 51.1l-1.9-1.6 1.9 1.6M72.3 49.5l.3 .3M72.4 49.8l-.4-.3 .6 .5M84.9 49.5h5.4v1.6h-5.4zM84.9 49.5l1.9 1.6M84.9 49.7l1.6 1.4M84.9 49.9l1.4 1.2"/>
<path d="M84.9 50.2l1.1 .9M84.9 50.4l.9 .7M84.9 50.6l.6 .5M84.9 50.8l.3 .3M85.2 49.5l1.8 1.6M85.7 49.5l1.8 1.6M85.9 49.5l1.9 1.6M86.4 49.5l1.9 1.6M86.7 49.5l1.8 1.6M87.2 49.5l1.9 1.6M87.3 51.1l-1.9-1.6 1.9 1.6M87.4 49.5l1.9 1.6"/>
<path d="M88 49.5l1.8 1.6M88 51.1l-1.8-1.6 1.8 1.6M88.2 49.5l1.9 1.6M88.5 49.5l1.8 1.6M88.7 49.5l1.6 1.4M88.8 51.1l-1.9-1.6 1.9 1.6M89 49.5l1.3 1.2M89.2 49.5l1.1 .9M89.5 49.5l.8 .7M89.6 51.1l-1.9-1.6 1.9 1.6M90 49.5l.3 .3M90.1 49.8l-.4-.3 .6 .5"/>
<path d="M103.3 49.5h5.4v1.6h-5.4zM103.3 49.5l1.9 1.6M103.3 49.7l1.6 1.4M103.3 49.9l1.4 1.2M103.3 50.2l1.1 .9M103.3 50.4l.9 .7M103.3 50.6l.6 .5M103.3 50.8l.4 .3M103.6 49.5l1.8 1.6M104.1 49.5l1.8 1.6M104.3 49.5l1.9 1.6M104.8 49.5l1.9 1.6"/>
<path d="M105.1 49.5l1.9 1.6M105.6 49.5l1.9 1.6M105.7 51.1l-1.9-1.6 1.9 1.6M105.9 49.5l1.8 1.6M106.4 49.5l1.8 1.6M106.5 51.1l-1.9-1.6 1.9 1.6M106.6 49.5l1.9 1.6M106.9 49.5l1.8 1.6M107.1 49.5l1.6 1.4M107.2 51.1l-1.8-1.6 1.8 1.6M107.4 49.5l1.3 1.2M107.6 49.5l1.1 .9"/>
<path d="M107.9 49.5l.8 .7M108 51.1l-1.9-1.6 1.9 1.6M108.4 49.5l.3 .3M108.5 49.8l-.4-.3 .6 .5M118.5 49.5h5.4v1.6h-5.4zM118.5 49.7l1.6 1.4M118.5 49.9l1.3 1.2M118.5 50.2l1.1 .9M118.5 50.4l.8 .7M118.5 50.6l.6 .5M118.5 50.8l.3 .3M118.5 49.5l1.8 1.6"/>
<path d="M118.8 49.5l1.8 1.6M119.3 49.5l1.8 1.6M119.5 49.5l1.9 1.6M120 49.5l1.9 1.6M120.3 49.5l1.8 1.6M120.8 49.5l1.8 1.6M120.8 51.1l-1.8-1.6 1.8 1.6M121.1 49.5l1.8 1.6M121.6 49.5l1.8 1.6M121.6 51.1l-1.8-1.6 1.8 1.6M121.8 49.5l1.8 1.6M122.1 49.5l1.8 1.6"/>
<path d="M122.3 49.5l1.6 1.4M122.4 51.1l-1.8-1.6 1.8 1.6M122.6 49.5l1.3 1.2M122.8 49.5l1.1 .9M123.1 49.5l.8 .7M123.1 51.1l-1.8-1.6 1.8 1.6M123.6 49.5l.3 .3M123.7 49.8l-.4-.3 .6 .5M51.1 155.6h3.7v1.1h-3.7zM51.1 155.6l1.3 1.1M51.1 155.7l1.1 1M51.1 155.9l.9 .8"/>
<path d="M51.1 156l.7 .7M51.1 156.2l.6 .5M51.1 156.3l.4 .4M51.1 156.5l.2 .2M51.3 155.6l1.3 1.1M51.6 155.6l1.3 1.1M51.8 155.6l1.3 1.1M52.1 155.6l1.4 1.1M52.3 155.6l1.3 1.1M52.7 155.6l1.3 1.1M52.7 156.7l-1.3-1.1 1.3 1.1M52.9 155.6l1.2 1.1"/>
<path d="M53.2 155.6l1.3 1.1M53.2 156.7l-1.2-1.1 1.2 1.1M53.4 155.6l1.3 1.1M53.6 155.6l1.2 1.1M53.7 155.6l1.1 .9M53.8 156.7l-1.3-1.1 1.3 1.1M53.9 155.6l.9 .8M54.1 155.6l.7 .6M54.3 155.6l.5 .5M54.3 156.7l-1.3-1.1 1.3 1.1M54.6 155.6l.2 .2M54.7 155.8l-.2-.2 .3 .3"/>
<path d="M67.2 155.6h3.8v1.1h-3.8zM67.2 155.6l1.3 1.1M67.2 155.7l1.1 1M67.2 155.9l.9 .8M67.2 156l.8 .7M67.2 156.2l.6 .5M67.2 156.3l.4 .4M67.2 156.5l.2 .2M67.4 155.6l1.3 1.1M67.7 155.6l1.3 1.1M67.9 155.6l1.3 1.1M68.3 155.6l1.3 1.1"/>
<path d="M68.4 155.6l1.4 1.1M68.8 155.6l1.3 1.1M68.9 156.7l-1.4-1.1 1.4 1.1M69 155.6l1.3 1.1M69.3 155.6l1.3 1.1M69.4 156.7l-1.3-1.1 1.3 1.1M69.5 155.6l1.3 1.1M69.7 155.6l1.3 1.1M69.9 155.6l1.1 .9M69.9 156.7l-1.3-1.1 1.3 1.1M70 155.6l1 .8M70.2 155.6l.8 .6"/>
<path d="M70.4 155.6l.6 .5M70.5 156.7l-1.3-1.1 1.3 1.1M70.8 155.6l.2 .2M70.8 155.8l-.2-.2 .4 .3M84.9 155.6h3.8v1.1h-3.8zM84.9 155.6l1.3 1.1M84.9 155.7l1.1 1M84.9 155.9l.9 .8M84.9 156l.8 .7M84.9 156.2l.6 .5M84.9 156.3l.4 .4M84.9 156.5l.2 .2"/>
<path d="M85.1 155.6l1.3 1.1M85.4 155.6l1.3 1.1M85.6 155.6l1.3 1.1M86 155.6l1.3 1.1M86.1 155.6l1.3 1.1M86.5 155.6l1.3 1.1M86.6 156.7l-1.4-1.1 1.4 1.1M86.7 155.6l1.3 1.1M87 155.6l1.3 1.1M87.1 156.7l-1.3-1.1 1.3 1.1M87.2 155.6l1.3 1.1M87.4 155.6l1.3 1.1"/>
<path d="M87.6 155.6l1.1 .9M87.6 156.7l-1.3-1.1 1.3 1.1M87.7 155.6l1 .8M87.9 155.6l.8 .6M88.1 155.6l.6 .5M88.2 156.7l-1.3-1.1 1.3 1.1M88.3 155.6l.4 .3M88.3 155.6l.2 .2M88.5 155.6l.2 .2M103.3 155.6h3.8v1.1h-3.8zM103.3 155.6l1.3 1.1M103.3 155.7l1.2 1"/>
<path d="M103.3 155.9l1 .8M103.3 156l.8 .7M103.3 156.2l.6 .5M103.3 156.3l.4 .4M103.3 156.5l.2 .2M103.5 155.6l1.3 1.1M103.9 155.6l1.2 1.1M104 155.6l1.4 1.1M104.4 155.6l1.3 1.1M104.5 155.6l1.4 1.1M104.9 155.6l1.3 1.1M105 156.7l-1.3-1.1 1.3 1.1"/>
<path d="M105.1 155.6l1.3 1.1M105.4 155.6l1.4 1.1M105.5 156.7l-1.3-1.1 1.3 1.1M105.6 155.6l1.3 1.1M105.8 155.6l1.3 1.1M106 155.6l1.1 .9M106 156.7l-1.2-1.1 1.2 1.1M106.2 155.6l.9 .8M106.3 155.6l.8 .6M106.5 155.6l.6 .5M106.6 156.7l-1.3-1.1 1.3 1.1M106.9 155.6l.2 .2"/>
<path d="M107 155.8l-.3-.2 .4 .3M118.5 155.6h3.8v1.1h-3.8zM118.5 155.7l1.1 1M118.5 155.9l1 .8M118.5 156l.8 .7M118.5 156.2l.6 .5M118.5 156.3l.4 .4M118.5 156.5l.2 .2M118.5 155.6l1.3 1.1M118.7 155.6l1.3 1.1M119 155.6l1.3 1.1M119.2 155.6l1.3 1.1"/>
<path d="M119.6 155.6l1.2 1.1M119.7 155.6l1.4 1.1M120.1 155.6l1.3 1.1M120.2 156.7l-1.3-1.1 1.3 1.1M120.3 155.6l1.3 1.1M120.6 155.6l1.3 1.1M120.7 156.7l-1.3-1.1 1.3 1.1M120.8 155.6l1.3 1.1M121 155.6l1.3 1.1M121.2 155.6l1.1 .9M121.2 156.7l-1.3-1.1 1.3 1.1M121.4 155.6l.9 .8"/>
<path d="M121.5 155.6l.8 .6M121.7 155.6l.6 .5M121.7 156.7l-1.2-1.1 1.2 1.1M121.9 155.6l.4 .3M121.9 155.6l.2 .2M122.1 155.6l.2 .2"/>
</g>
<g font-size="3.6">
<text x="143.7" y="95.5" transform="rotate(-90 143.7 95.5)">CH</text>
<text x="182.1" y="95.5" transform="rotate(-90 182.1 95.5)">CH</text>
<text x="79.5" y="143.8">CW+200</text>
<text x="84.4" y="139.5">CW</text>
</g>
<g font-size="3.3">
<text x="248.6" y="125.9">ROLLING SHUTTER</text>
<text x="248.8" y="121.8">GEAR OPERATED</text>
</g>
<g font-size="2.7">
<text x="156.8" y="139.5">SIDE VIEW</text>
<text x="71.4" y="148.4">INSIDE ELEVATION</text>
<text x="83.2" y="162.2">PLAN</text>
</g>
<text font-size="2.4" x="25" y="131.1">FFL</text>
<g font-size="2.2">
<text x="168.8" y="44.6">400</text>
<text x="181.2" y="47.2" transform="rotate(-90 181.2 47.2)">400</text>
<text x="143.1" y="52.4" transform="rotate(-90 143.1 52.4)">400</text>
<text x="255.2" y="143">SCON</text>
<text x="4.3" y="179">REV1-COLOUR SCHEME OF ROLLING SHUTTER HAS BEEN UPDATED WITH APPROVED RAL SHADE 5012(LIGHT BLUE).</text>
</g>
<g font-size="2.1">
<text x="250.6" y="43.7">3000</text>
<text x="265.9" y="43.7">3000</text>
<text x="283.1" y="43.7">1</text>
<text x="158.6" y="178.7">RS3A</text>
<text x="174.4" y="178.8">3000</text>
<text x="189.8" y="178.8">3000</text>
<text x="207" y="178.7">1</text>
</g>
<g font-size="1.9">
<text x="225.3" y="61.2">1mm Thk.Curve</text>
<text x="225.5" y="63.7">Type MS Shutter</text>
<text x="246.8" y="64">1.REQUIRED STRUCTURE FOR ROLLING</text>
<text x="246.9" y="61.7">NOTE:</text>
<text x="225.4" y="66.2">lath</text>
<text x="246.9" y="71.2">BE GIVEN TO THE SHUTTER.</text>
<text x="246.9" y="66.4">SHUTTER WILL BE CLIENT'S SCOPE.</text>
<text x="246.9" y="68.8">2.ONE COAT OF RED OXIDE PRIMER WILL</text>
<text x="246.9" y="73.6">3.FOR FINAL FINISH CLIENT SHOULD</text>
<text x="246.9" y="76">MENTION COLOR SHADE FOR ROLLING</text>
<text x="246.9" y="83.1">PAINT APPROVED RAL 5012 LIGHT BLUE</text>
<text x="246.9" y="78.3">SHUTTER.</text>
<text x="247" y="80.8">4.TWO COAT OF SYNTHETIC ENAMEL</text>
<text x="247" y="85.5">WILL BE GIVEN TO THE SHUTTER</text>
<text x="229.2" y="90.3">M.S. BOTTOM</text>
<text x="229.2" y="92.7">RAIL PROFILE</text>
<text x="229.2" y="95.1">2.5MM</text>
<text x="217.6" y="107.9">HEAVY RUBBER GAS KIT</text>
</g>
<g font-size="1.8">
<text x="23.8" y="39">PROPOSED RCC OR</text>
<text x="26.6" y="41.2">PEB STRUCTURE</text>
<text x="65.4" y="36.6">HOOD COVER</text>
<text x="89.5" y="40.9">TENSION SPRING</text>
<text x="9.2" y="57.1">BEARING ASSEMBLY</text>
<text x="14.1" y="54.8">MS BRACKET &amp;</text>
<text x="12.9" y="82.2">100 x 3 MM THK.</text>
<text x="19" y="84.5">MS GUIDE</text>
<text x="25.2" y="101.4">MS SLATS</text>
<text x="9.1" y="112.7">MANUAL OPERATING</text>
</g>
<g font-size="1.7">
<text x="247.3" y="33.1">DIMENSION :</text>
<text x="118.1" y="36.4">SHAFT</text>
<text x="247.3" y="37.9">CLEAR WIDTH</text>
<text x="263.6" y="37.9">CLEAR HEIGHT</text>
<text x="281" y="37.9">QUANTITY</text>
<text x="247.1" y="49.9">MATERIAL:</text>
<text x="182.7" y="58.2">MECHANISM</text>
<text x="182.7" y="56.1">GEAR OPERATED</text>
<text x="247.3" y="55.8">THICKNESS :</text>
<text x="221.9" y="65.3" transform="rotate(-90 221.9 65.3)">75</text>
<text x="223.8" y="94.9" transform="rotate(-90 223.8 94.9)">100 MM</text>
<text x="180.4" y="111.2">HAND CRANK</text>
<text x="180.4" y="113.3">MECHANISM</text>
<text x="247.3" y="117">TITLE:</text>
<text x="38.6" y="124.8" transform="rotate(-90 38.6 124.8)">1250</text>
<text x="246.3" y="131.6">CLIENT'S APPROVAL :</text>
<text x="73" y="135.5">HANDLE</text>
<text x="132.1" y="136">BOTTOM LOCK</text>
<text x="246.9" y="142.7">CLIENT -</text>
<text x="155.6" y="149.7">100</text>
<text x="247" y="150">SITE LOCATION -</text>
<text x="247.1" y="146.5">PROJECT - BEKAERT INDUSTRIES PVT. LTD.</text>
<text x="247" y="153.4">DWG. NO. : NIHVA/16-17/207/R01</text>
<text x="263.6" y="150.1">RANJANGAON</text>
<text x="247.2" y="156.9">SCALE: NTS</text>
<text x="247.2" y="161.3">DRAWN BY: SURAJ</text>
<text x="262.6" y="156.8">WT:</text>
<text x="271" y="161.4">DATE: 31-03-2017</text>
<text x="275.2" y="156.9">SHEET:1 OF 1</text>
<text x="6.4" y="164.5">required for bracket &amp; gear installation</text>
<text x="14.8" y="162.3">450 mm free space</text>
<text x="106.7" y="166.4">300 mm FREE</text>
<text x="247.5" y="166.3">CHECK BY : SAGAR P.</text>
<text x="271.1" y="166.5">DATE: 31-03-2017</text>
<text x="102" y="170.7">BRACKET INSTALLATION</text>
<text x="103.7" y="168.6">SPACE FOR GUIDE &amp;</text>
<text x="156.3" y="173.4">SHUTTER TYPE</text>
<text x="171.4" y="172.1">CLEAR WIDTH</text>
<text x="186" y="172.2">CLEAR HEIGHT</text>
<text x="203.4" y="173.1">QUANTITY</text>
<text x="217.7" y="173.1">LOCATION</text>
<text x="231.4" y="173.1">INSTALLATION</text>
<text x="246.7" y="171.1">APPROVED BY :</text>
<text x="261.9" y="171.1">R.K</text>
<text x="271" y="171">DATE: 31-03-2017</text>
<text x="179.1" y="174.1">(CW)</text>
<text x="195" y="174.3">(CH)</text>
<text x="217.9" y="178.5">A11-A12</text>
<text x="233.1" y="178.5">INSIDE</text>
<text x="246.9" y="175.1">If any queries contact : projects@nihva.com</text>
<text x="247" y="179.3">NOTE: ALL DIMENSIONS ARE IN mm</text>
</g>
<g font-size="1.6">
<text x="270.9" y="106.9">NIHVA TECHNOLOGIES</text>
<text x="208.5" y="111.9">M.S. BOTTOM RAIL PROFILE 2.5MM</text>
<text x="272.9" y="108.7">PVT. LTD. PUNE</text>
<text x="155.9" y="125.5">OUTSIDE</text>
<text x="170.1" y="125.4">INSIDE</text>
<text x="180.4" y="124.1">WITH ANGLE STIFFNER</text>
<text x="184.1" y="122">MS BOTTOM WITH</text>
<text x="8" y="137.5">MS BOTTOM WITH ANGLE STIFFNER</text>
<text x="14.4" y="139.5">WITH RUBBER SAFTEY EDGE</text>
<text x="10.7" y="152">EXISTING CLIENT STRUCTURE</text>
<text x="104.9" y="152.9">OUTSIDE</text>
<text x="105.5" y="161.4">INSIDE</text>
<text x="191.2" y="159.8">100X3 MM THK.</text>
<text x="191.2" y="161.8">MS GUIDE</text>
</g>
<g font-size="1.4">
<text x="271.4" y="110.3">Email:- info@nihva.com</text>
<text x="271.6" y="112.5">Website:- www.nihva.com</text>
</g>
</svg>
